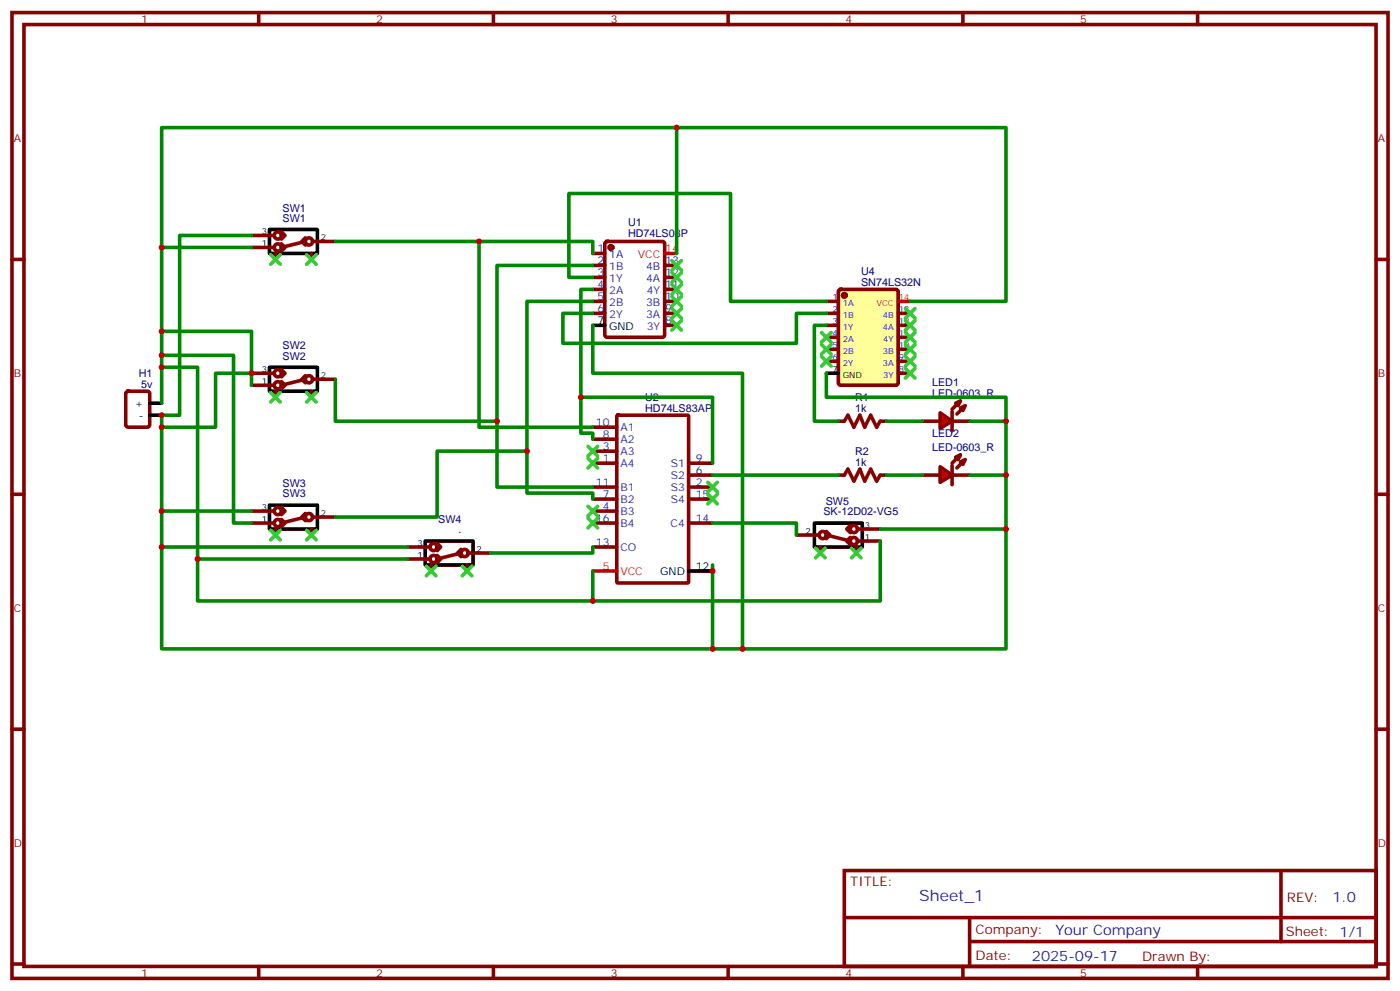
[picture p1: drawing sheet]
<svg xmlns="http://www.w3.org/2000/svg" width="412mm" height="292mm" viewBox="0 0 412 292" stroke-linecap="round" stroke-linejoin="round" font-family="sans-serif">
<g fill="none" stroke="#870000" stroke-width="1.1">
<path d="M3.5 3.7h405.4v284.3h-405.4zM7.1 7.2h398.2v277.3h-398.2zM76.2 3.7v3.5M145.3 3.7v3.5M214.5 3.7v3.5M283.6 3.7v3.5M352.8 3.7v3.5M3.5 76.4h3.6M174.6 74.6h3.6M174.6 78.1h3.6M178.4 71.3l.5-.2h16.2l.6 .4 .1 27.1-.5 .7h-16.4l-.7-.5v-27zM195.8 78.1h3.5"/>
<path d="M405.3 76.4h3.6M174.6 81.7h3.6M174.6 85.2h3.6M174.6 88.7h3.6M174.6 92.3h3.6M195.8 81.7h3.5M195.8 85.2h3.5M195.8 88.7h3.5M195.8 92.3h3.5M195.8 95.8h3.5M37.3 115.4l.4-.2h5.7l.6 .4 .1 9.5-.5 .6-5.9 .1-.6-.5-.1-9.4zM174.6 125.8h7.1"/>
<path d="M174.6 129.3h7.1M174.6 132.8h7.1M174.6 136.3h7.1M181.7 122.4l.3-.2h20.5l.3 .2v48.9l-.1 .3h-20.7l-.3-.2zM202.8 136.3h7.1M202.8 139.9h7.1M3.5 145.5h3.6M174.6 143.4h7.1M174.6 146.9h7.1M174.6 150.5h7.1M174.6 154h7.1M202.8 143.4h7.1"/>
<path d="M202.8 146.9h7.1M202.8 154h7.1M405.3 145.5h3.6M174.6 161h7.1M3.5 214.7h3.6M405.3 214.7h3.6M248.7 256.3h156.6v28.2h-156.6zM377.3 256.3v20.9M248.7 270.1h156.5M285.6 277.2h119.6M285.6 270.1v14.2M3.5 283.8h3.6"/>
<path d="M76.2 284.5v3.5M145.3 284.5v3.5M214.5 284.5v3.5M283.6 284.5v3.5M352.8 284.5v3.5M405.3 283.8h3.6"/>
</g>
<path d="M174.6 95.8h3.6M44.1 118.7h3.5M44.1 122.2h3.5M202.8 168.1h7.1" fill="none" stroke="#000" stroke-width="1.1"/>
<circle cx="179.9" cy="72.8" r=".53" fill="#870000" stroke="#870000" stroke-width="1.1"/>
<path d="M195.8 74.6h3.5M174.6 168.1h7.1" fill="none" stroke="#f00" stroke-width="1.1"/>
<path d="M247.2 85.4l.4-.2h16.3l.6 .4 .1 27.1-.5 .7h-16.5l-.6-.4-.1-27.1z" fill="#ff9" stroke="#870000" stroke-width="1.1"/>
<circle cx="248.7" cy="87" r=".53" fill="#870000" stroke="#870000" stroke-width="1.1"/>
<g fill="none" stroke="#870000" stroke-width="1.1">
<path d="M74.1 69.3h6.7M74.1 72.8h6.7M81.1 74.6v1.8M82.9 68.3l1.1 1-1.1 1.1M82.9 71.8l1.1 1-1.1 1.1M90 70l-1.1 1.1 1.1 1M90 71.1l-7.1 1.7M91.7 74.6v1.8M92.1 71.1h6.7M243.4 88.7h3.5M243.4 92.3h3.5M243.4 95.8h3.5"/>
<path d="M243.4 99.3h3.5M264.6 92.3h3.5M264.6 95.8h3.5M264.6 99.3h3.5M74.1 109.9h6.7M74.1 113.4h6.7M81.1 115.2v1.7M82.9 108.8l1.1 1.1-1.1 1M82.9 112.4l1.1 1-1.1 1.1M90 110.6l-1.1 1.1 1.1 1M90 111.7l-7.1 1.7M91.7 115.2v1.7"/>
<path d="M92.1 111.7h6.7M243.4 102.8h3.5M243.4 106.4h3.5M264.6 102.8h3.5M264.6 106.4h3.5M264.6 109.9h3.5M246.9 124h1.8M246.9 139.9h1.8M259.3 124h1.8M259.3 139.9h1.8M74.1 150.5h6.7M74.1 154h6.7"/>
<path d="M81.1 155.8v1.7M82.9 149.4l1.1 1.1-1.1 1M82.9 152.9l1.1 1.1-1.1 1M90 151.2l-1.1 1 1.1 1.1M90 152.2l-7.1 1.8M91.7 155.8v1.7M92.1 152.2h6.7M128.8 160l1 1-1 1.1M234.6 157.5h6.7M243.4 156.5l1.1 1-1.1 1.1M243.4 157.5l7.1 1.8M250.5 154.7l-1.1 1.1 1.1 1"/>
<path d="M250.5 158.2l-1.1 1.1 1.1 1M252.6 155.8h6.7M252.6 159.3h6.7M119.9 161h6.7M119.9 164.6h6.7M127 166.3v1.8M128.8 163.5l1 1.1-1 1M135.8 161.7l-1 1.1 1 1.1M135.8 162.8l-7 1.8M137.6 166.3v1.8M137.9 162.8h6.7M241.7 161v1.8"/>
<path d="M252.2 161v1.8"/>
<circle cx="81.8" cy="69.3" r="1.06"/>
<circle cx="81.8" cy="72.8" r="1.06"/>
<circle cx="91" cy="71.1" r="1.06"/>
<circle cx="81.8" cy="113.4" r="1.06"/>
<circle cx="81.8" cy="109.9" r="1.06"/>
<circle cx="91" cy="111.7" r="1.06"/>
<circle cx="81.8" cy="154" r="1.06"/>
<circle cx="81.8" cy="150.5" r="1.06"/>
<circle cx="91" cy="152.2" r="1.06"/>
<circle cx="242.4" cy="157.5" r="1.06"/>
<circle cx="251.5" cy="155.8" r="1.06"/>
<circle cx="251.5" cy="159.3" r="1.06"/>
<circle cx="127.7" cy="161" r="1.06"/>
<circle cx="127.7" cy="164.6" r="1.06"/>
<circle cx="136.9" cy="162.8" r="1.06"/>
</g>
<path d="M79.4 67.6h14.1v7h-14.1zM79.4 108.1h14.1v7.1h-14.1zM243.4 109.9h3.5M79.4 148.7h14.1v7.1h-14.1zM125.2 159.3h14.1v7h-14.1zM239.9 154h14.1v7h-14.1z" fill="none" stroke="#000" stroke-width="1.1"/>
<path d="M264.6 88.7h3.5" fill="none" stroke="#f00" stroke-width="1.1"/>
<path d="M248.7 124l1.1-1.8 1.7 3.6 1.8-3.6 1.4 3.6 1.8-3.6 1.7 3.6 1.1-1.8M248.7 139.9l1.1-1.8 1.7 3.5 1.8-3.5 1.4 3.5 1.8-3.5 1.7 3.5 1.1-1.7" fill="none" stroke="#a10000" stroke-width="1.1"/>
<g fill="#f00" stroke="#870000" stroke-width="1.1">
<path d="M276.9 121.5l3.6 2.5-3.6 2.1z"/>
<path d="M280.5 121.2v5.6z"/>
</g>
<g fill="#870000" stroke="#870000" stroke-width="1.1">
<path d="M280.5 120.5l1.4-1.4z"/>
<path d="M281.9 121.9l1.4-1.4z"/>
</g>
<g fill="#f00" stroke="#870000" stroke-width="1.1">
<path d="M281.5 118.7l1.4-.7-.7 1.4z"/>
<path d="M282.9 120.1l1.4-.7-.7 1.4z"/>
</g>
<path d="M271.6 124h5.3M280.5 124h5.3" fill="none" stroke="#870000" stroke-width="1.1"/>
<g fill="#f00" stroke="#870000" stroke-width="1.1">
<path d="M276.9 137.4l3.6 2.5-3.6 2.1z"/>
<path d="M280.5 137.1v5.6z"/>
</g>
<g fill="#870000" stroke="#870000" stroke-width="1.1">
<path d="M280.5 136.3l1.4-1.4z"/>
<path d="M281.9 137.8l1.4-1.5z"/>
</g>
<g fill="#f00" stroke="#870000" stroke-width="1.1">
<path d="M281.5 134.6l1.4-.7-.7 1.4z"/>
<path d="M282.9 136l1.4-.7-.7 1.4z"/>
</g>
<path d="M271.6 139.9h5.3M280.5 139.9h5.3" fill="none" stroke="#870000" stroke-width="1.1"/>
<g fill="none" stroke="#008700" stroke-width="1.1">
<path d="M199.3 37.6v37M47.6 72.8h26.5M74.1 69.3h-21.2v52.9h-5.3v68.8h248.7v-74.1h-52.9v-7M98.8 71.1h75.8v3.5M141.1 71.1v54.7h33.5M174.6 78.1h-28.2v65.3h28.2M47.6 97.5h26.5v15.9M174.6 81.7h-7v-24.7h47.6v31.7h28.2M174.6 85.2h-3.5v42.3h3.5v1.8M174.6 88.7h-19.4v56.5h19.4v1.7M174.6 92.3h-8.8v8.8h68.8v-8.8h8.8M174.6 95.8v14.1h44.1v81.1"/>
<path d="M243.4 95.8h-3.5v28.2h7M268.1 88.7h28.2v-51.1h-248.7v81.1M47.6 108.1h10.6v68.8h201.1v-17.6M47.6 104.6h21.2v49.4h5.3M74.1 109.9h-10.6v15.9h-15.9M98.8 111.7v12.3h47.6M171.1 116.9h38.8v19.4M155.2 132.8h-26.4v19.4h-30M209.9 139.9h37M261.1 124h10.5M261.1 139.9h10.5M285.8 124h10.5"/>
<path d="M285.8 139.9h10.5M47.6 150.5h26.5M209.9 154h24.7v3.5M259.3 155.8h37M47.6 161h72.3M58.2 164.6h61.7M174.6 161v1.8h-30M174.6 168.1v8.8M209.9 166.3v24.7"/>
</g>
<g fill="none" stroke="#3c3" stroke-width="1.1">
<path d="M79.7 75l2.8 2.8M82.5 75l-2.8 2.8M90.3 75l2.8 2.8M93.1 75l-2.8 2.8M197.9 76.7l2.8 2.9M200.7 76.7l-2.8 2.9M197.9 80.3l2.8 2.8M197.9 83.8l2.8 2.8M197.9 87.3l2.8 2.8M197.9 90.8l2.8 2.9M197.9 94.4l2.8 2.8M200.7 80.3l-2.8 2.8"/>
<path d="M200.7 83.8l-2.8 2.8M200.7 87.3l-2.8 2.8M200.7 90.8l-2.8 2.9M200.7 94.4l-2.8 2.8M242 97.9l2.8 2.8M244.8 97.9l-2.8 2.8M266.7 97.9l2.8 2.8M266.7 94.4l2.8 2.8M266.7 90.8l2.8 2.9M269.5 97.9l-2.8 2.8M269.5 94.4l-2.8 2.8M269.5 90.8l-2.8 2.9"/>
<path d="M79.7 115.5l2.8 2.9M82.5 115.5l-2.8 2.9M90.3 115.5l2.8 2.9M93.1 115.5l-2.8 2.9M242 105l2.8 2.8M242 101.4l2.8 2.8M244.8 105l-2.8 2.8M244.8 101.4l-2.8 2.8M266.7 108.5l2.8 2.8M266.7 105l2.8 2.8M266.7 101.4l2.8 2.8M269.5 108.5l-2.8 2.8"/>
<path d="M269.5 105l-2.8 2.8M269.5 101.4l-2.8 2.8M173.2 131.4l2.8 2.8M173.2 134.9l2.8 2.9M176 131.4l-2.8 2.8M176 134.9l-2.8 2.9M79.7 156.1l2.8 2.8M82.5 156.1l-2.8 2.8M90.3 156.1l2.8 2.8M93.1 156.1l-2.8 2.8M173.2 149l2.8 2.9M173.2 152.6l2.8 2.8"/>
<path d="M176 149l-2.8 2.9M176 152.6l-2.8 2.8M208.5 145.5l2.8 2.8M208.5 142l2.8 2.8M211.3 145.5l-2.8 2.8M211.3 142l-2.8 2.8M125.6 166.7l2.8 2.8M128.4 166.7l-2.8 2.8M136.2 166.7l2.8 2.8M139 166.7l-2.8 2.8M240.2 161.4l2.9 2.8M243.1 161.4l-2.9 2.8"/>
<path d="M250.8 161.4l2.8 2.8M253.6 161.4l-2.8 2.8"/>
</g>
<g fill="#c00">
<circle cx="47.6" cy="108.1" r=".88"/>
<circle cx="47.6" cy="72.8" r=".88"/>
<circle cx="47.6" cy="97.5" r=".88"/>
<circle cx="74.1" cy="109.9" r=".88"/>
<circle cx="47.6" cy="104.6" r=".88"/>
<circle cx="174.6" cy="176.9" r=".88"/>
<circle cx="146.4" cy="124" r=".88"/>
<circle cx="155.2" cy="132.8" r=".88"/>
<circle cx="58.2" cy="164.6" r=".88"/>
<circle cx="209.9" cy="168.1" r=".88"/>
<circle cx="199.3" cy="37.6" r=".88"/>
<circle cx="171.1" cy="116.9" r=".88"/>
<circle cx="141.1" cy="71.1" r=".88"/>
<circle cx="296.3" cy="124" r=".88"/>
<circle cx="296.3" cy="139.9" r=".88"/>
<circle cx="296.3" cy="155.8" r=".88"/>
<circle cx="47.6" cy="125.8" r=".88"/>
<circle cx="47.6" cy="150.5" r=".88"/>
<circle cx="47.6" cy="161" r=".88"/>
<circle cx="218.7" cy="191" r=".88"/>
<circle cx="209.9" cy="191" r=".88"/>
<circle cx="47.6" cy="122.2" r=".88"/>
</g>
<text font-size="4.6" fill="#00f" x="270.8" y="265.3">Sheet_1</text>
<g font-size="4.2" fill="#00f">
<text x="392.5" y="265.6">1.0</text>
<text x="310.9" y="275.1">Your Company</text>
<text x="304" y="282.9">2025-09-17</text>
</g>
<g font-size="3.9" fill="#800">
<text x="250.5" y="260.9">TITLE:</text>
<text x="379.1" y="265.6">REV:</text>
<text x="287.4" y="275.1">Company:</text>
<text x="378.7" y="275.7">Sheet: 1/1</text>
<text x="287.4" y="282.8">Date:</text>
<text x="336.4" y="282.8">Drawn By:</text>
</g>
<g font-size="3.2" fill="#800">
<text x="41.6" y="6.7">1</text>
<text x="110.8" y="6.7">2</text>
<text x="179.9" y="6.7">3</text>
<text x="249.1" y="6.7">4</text>
<text x="318.2" y="6.7">5</text>
<text x="4.1" y="41.8">A</text>
<text x="405.9" y="41.8">A</text>
<text x="4.1" y="110.9">B</text>
<text x="405.9" y="110.9">B</text>
<text x="4.1" y="180.1">C</text>
<text x="405.9" y="180.1">C</text>
<text x="4.1" y="249.2">D</text>
<text x="405.9" y="249.2">D</text>
<text x="41.6" y="287.5">1</text>
<text x="110.8" y="287.5">2</text>
<text x="179.9" y="287.5">3</text>
<text x="249.1" y="287.5">4</text>
<text x="318.2" y="287.5">5</text>
</g>
<g font-size="3.2" fill="#000080">
<text x="83.2" y="65.3">SW1</text>
<text x="83.2" y="62.3">SW1</text>
<text x="185" y="69.8">HD74LS08P</text>
<text x="185" y="66.6">U1</text>
<text x="253.7" y="81.1">U4</text>
<text x="253.7" y="84.1">SN74LS32N</text>
<text x="83.2" y="105.9">SW2</text>
<text x="83.2" y="102.9">SW2</text>
<text x="40.9" y="111.1">H1</text>
<text x="274.6" y="113.7">LED1</text>
<text x="41.6" y="114.1">5v</text>
<text x="190" y="118.2">U2</text>
<text x="251.9" y="118">R1</text>
<text x="274.6" y="116.9">LED-0603_R</text>
<text x="190" y="121.2">HD74LS83AP</text>
<text x="251.9" y="121.2">1k</text>
<text x="274.6" y="128.7">LED2</text>
<text x="251.9" y="137.1">1k</text>
<text x="251.9" y="133.8">R2</text>
<text x="274.6" y="132.8">LED-0603_R</text>
<text x="83.2" y="143.4">SW3</text>
<text x="83.2" y="146.4">SW3</text>
<text x="243.2" y="148.7">SW5</text>
<text x="129.1" y="154">SW4</text>
<text x="242.6" y="151.7">SK-12D02-VG5</text>
<text x="135.1" y="157">.</text>
</g>
<g font-size="3.2" fill="#00f">
<text x="176" y="74.3">1</text>
<text x="176" y="77.8">2</text>
<text x="179.5" y="76">1A</text>
<text x="196" y="77.8">13</text>
<text x="176" y="81.3">3</text>
<text x="179.5" y="79.6">1B</text>
<text x="179.5" y="83.1">1Y</text>
<text x="190.3" y="79.6">4B</text>
<text x="190.3" y="83.1">4A</text>
<text x="196" y="81.3">12</text>
<text x="176" y="84.8">4</text>
<text x="176" y="88.4">5</text>
<text x="179.5" y="86.6">2A</text>
<text x="190.5" y="86.6">4Y</text>
<text x="196" y="88.4">10</text>
<text x="196" y="84.8">11</text>
<text x="176" y="91.9">6</text>
<text x="179.5" y="90.1">2B</text>
<text x="179.5" y="93.7">2Y</text>
<text x="190.3" y="90.1">3B</text>
<text x="190.3" y="93.7">3A</text>
<text x="196" y="95.4">8</text>
<text x="196" y="91.9">9</text>
<text x="190.5" y="97.2">3Y</text>
<text x="175.5" y="125.4">10</text>
<text x="177.5" y="128.9">8</text>
<text x="182.7" y="126.8">A1</text>
<text x="182.7" y="130.4">A2</text>
<text x="177.5" y="132.5">3</text>
<text x="177.5" y="136">1</text>
<text x="182.7" y="133.9">A3</text>
<text x="182.7" y="137.4">A4</text>
<text x="197.6" y="137.4">S1</text>
<text x="205" y="136">9</text>
<text x="175.5" y="143.1">11</text>
<text x="197.6" y="140.9">S2</text>
<text x="205" y="139.5">6</text>
<text x="205" y="143.1">2</text>
<text x="177.5" y="146.6">7</text>
<text x="182.7" y="144.5">B1</text>
<text x="182.7" y="148">B2</text>
<text x="197.6" y="144.5">S3</text>
<text x="197.6" y="148">S4</text>
<text x="205" y="146.6">15</text>
<text x="175.5" y="153.6">16</text>
<text x="177.5" y="150.1">4</text>
<text x="182.7" y="151.5">B3</text>
<text x="182.7" y="155">B4</text>
<text x="197.6" y="155">C4</text>
<text x="205" y="153.6">14</text>
<text x="175.5" y="160.7">13</text>
<text x="182.7" y="162.1">CO</text>
</g>
<g font-size="3.2" fill="#f00">
<text x="187.9" y="76">VCC</text>
<text x="196" y="74.3">14</text>
<text x="177.5" y="167.7">5</text>
<text x="182.7" y="169.2">VCC</text>
</g>
<g font-size="3.2">
<text x="176" y="95.4">7</text>
<text x="179.5" y="97.2">GND</text>
<text x="39.7" y="119.8">+</text>
<text x="40.9" y="123.3">-</text>
<text x="205" y="167.7">12</text>
<text x="194.5" y="169.2">GND</text>
</g>
<g font-size="2.5">
<text x="77.1" y="69">3</text>
<text x="94.5" y="70.7">2</text>
<text x="77.1" y="72.5">1</text>
<text x="77.1" y="109.5">3</text>
<text x="77.1" y="113.1">1</text>
<text x="94.5" y="111.3">2</text>
<text x="245.2" y="109.5">7</text>
<text x="248.2" y="111.3">GND</text>
<text x="77.1" y="150.1">3</text>
<text x="77.1" y="153.6">1</text>
<text x="94.5" y="151.9">2</text>
<text x="254.7" y="155.4">3</text>
<text x="123" y="160.7">3</text>
<text x="237.3" y="157.2">2</text>
<text x="254.7" y="158.9">1</text>
<text x="123" y="164.2">1</text>
<text x="140.4" y="162.5">2</text>
</g>
<g font-size="2.5" fill="#00f">
<text x="245.2" y="88.4">1</text>
<text x="245.2" y="91.9">2</text>
<text x="245.2" y="95.4">3</text>
<text x="248.2" y="90.1">1A</text>
<text x="248.2" y="93.7">1B</text>
<text x="260" y="93.7">4B</text>
<text x="264.8" y="95.4">12</text>
<text x="264.8" y="91.9">13</text>
<text x="245.2" y="99">4</text>
<text x="248.2" y="97.2">1Y</text>
<text x="248.2" y="100.7">2A</text>
<text x="260" y="97.2">4A</text>
<text x="260.2" y="100.7">4Y</text>
<text x="264.8" y="99">11</text>
<text x="245.2" y="102.5">5</text>
<text x="245.2" y="106">6</text>
<text x="248.2" y="104.2">2B</text>
<text x="248.2" y="107.8">2Y</text>
<text x="260" y="104.2">3B</text>
<text x="260" y="107.8">3A</text>
<text x="264.8" y="106">9</text>
<text x="264.8" y="102.5">10</text>
<text x="260.2" y="111.3">3Y</text>
<text x="264.8" y="109.5">8</text>
</g>
<g font-size="2.5" fill="#f00">
<text x="264.8" y="88.4">14</text>
<text x="258.1" y="90.1">VCC</text>
</g>
</svg>
